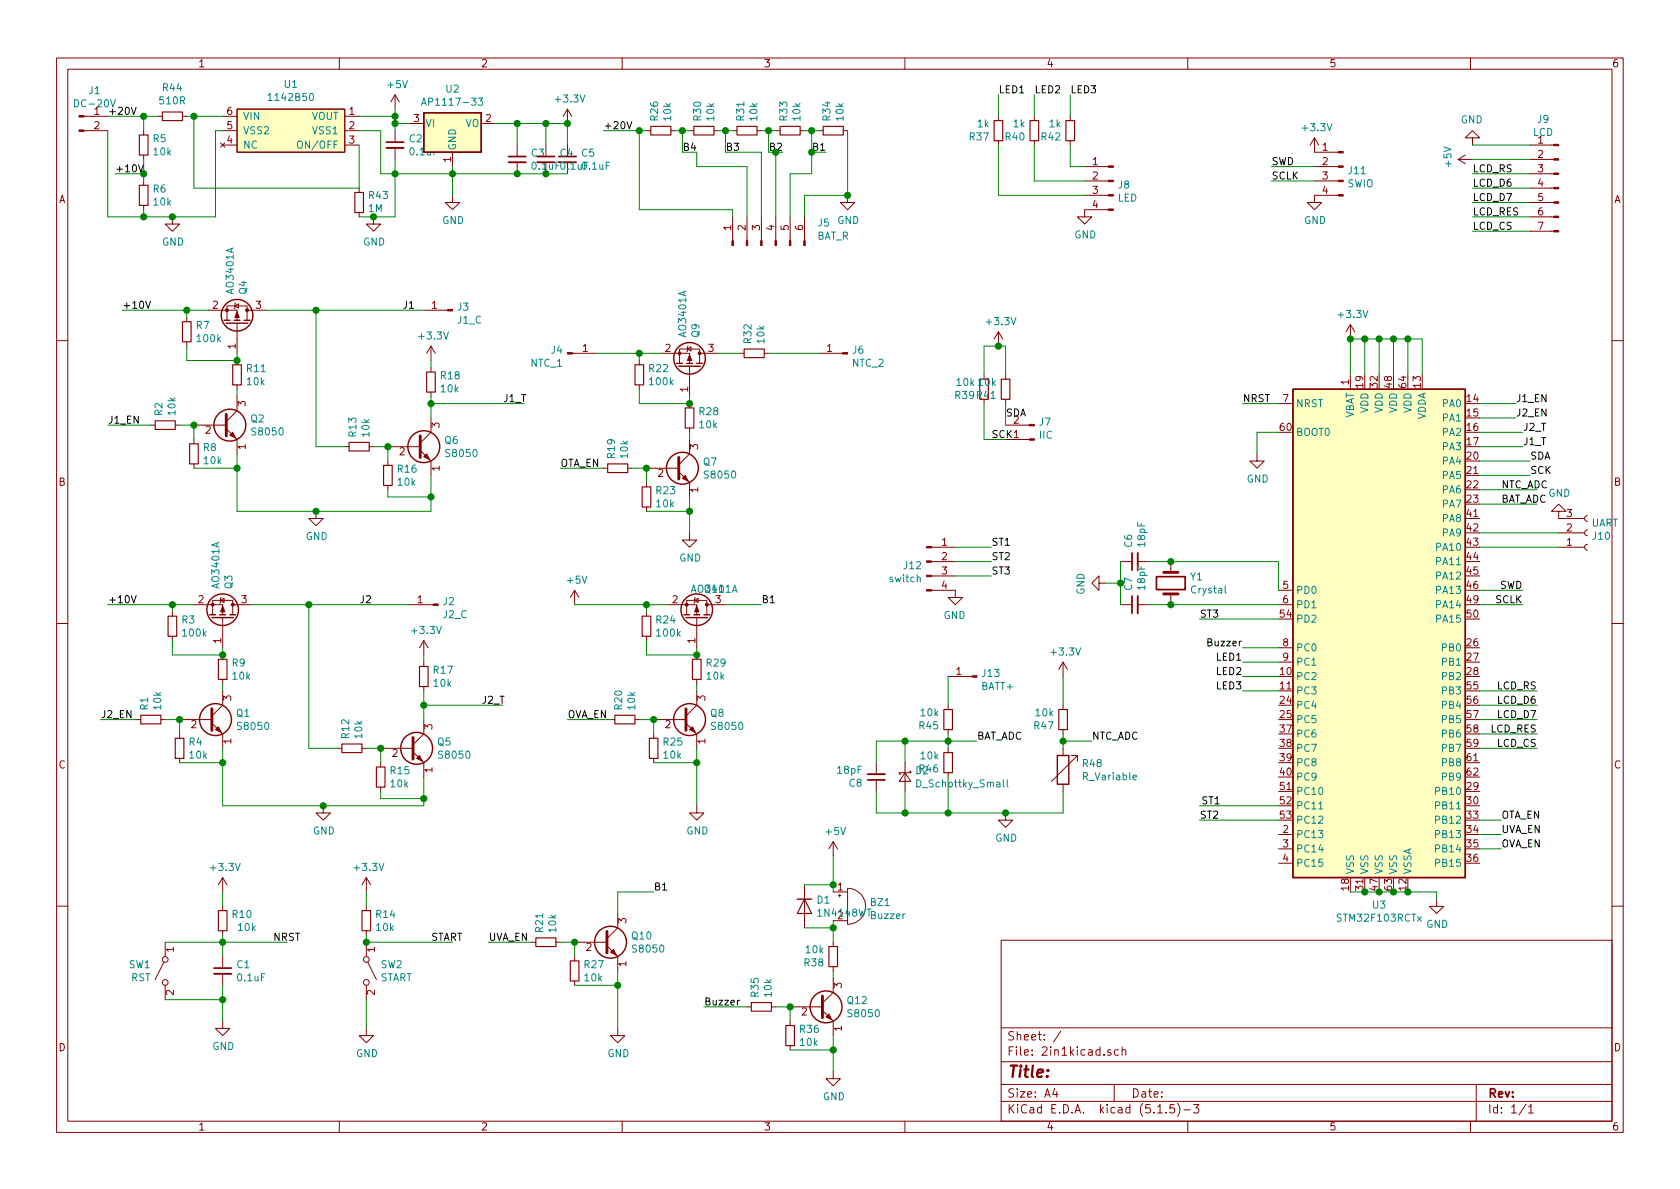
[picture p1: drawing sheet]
<svg xmlns="http://www.w3.org/2000/svg" width="297mm" height="210mm" viewBox="0 0 297 210" stroke-linecap="round" stroke-linejoin="round" font-family="sans-serif">
<g fill="none" stroke="#840000" stroke-width=".18">
<path d="M10 10.3h277v189.9h-277zM12 12.2h273v186.1h-273zM41.9 19.3h19.1v7.6h-19.1zM60 10.3v1.9M69.8 16.8l-.7 1.2M69.8 16.8v2.5M69.8 16.8l.8 1.2M100.3 19.3l-.7 1.3M100.3 19.3v2.5M100.3 19.3l.8 1.3M110 10.3v1.9M160 10.3v1.9"/>
<path d="M210 10.3v1.9M260 10.3v1.9M14.8 23.1h4.2M14.8 20.6h4.2M25.4 23.1v.8M25.4 27.4v.8M25.4 32v.8M25.4 36.3v.8M27.9 20.6h.8M30.5 38.3v1.3h1.2l-1.2 1.3-1.3-1.3h1.3M32.3 20.6h.7M39 25.3l.8 .7"/>
<path d="M39.4 23.1h2.5M39.4 20.6h2.5M39.4 25.6h2.5M39.8 25.3l-.8 .7M61 23.1h2.5M61 20.6h2.5M61 25.6h2.5M63.5 33.3v.7M63.5 37.6v.7M66 38.3v1.3h1.3l-1.3 1.3-1.2-1.3h1.2M69.8 23.1v2M69.8 26.2v2"/>
<path d="M72.4 21.8h2.5M80 34.5v1.3h1.3l-1.3 1.3-1.3-1.3h1.3M80 26.9v2.6M85.1 21.8h2.5M91.4 25.6v2.1M91.4 28.7v2M96.5 25.6v2.1M96.5 28.7v2M100.3 25.6v2.1M100.3 28.7v2M114.3 23.1h.8M118.6 23.1h.8"/>
<path d="M121.9 23.1h.8M126.2 23.1h.8M129.5 23.1h.8M129.5 38.3v4.3M132.1 38.3v4.3M133.9 23.1h.7M134.6 38.3v4.3M137.2 23.1h.7M137.2 38.3v4.3M139.7 38.3v4.3M141.5 23.1h.7M142.2 38.3v4.3"/>
<path d="M144.8 23.1h.7M149.1 23.1h.8M149.9 34.5v1.3h1.2l-1.2 1.3-1.3-1.3h1.3M176.5 20.6v.7M176.5 24.9v.7M182.9 20.6v.7M182.9 24.9v.7M189.2 20.6v.7M189.2 24.9v.7M191.8 34.5h4.2M191.8 32h4.2M191.8 29.5h4.2"/>
<path d="M196 37.1h-4.2v1.2h1.2l-1.2 1.3-1.3-1.3h1.3M232.4 32h4.2M232.4 29.5h4.2M232.4 24.4v2.5h4.2M232.4 24.4l-.8 1.2M232.4 24.4l.8 1.2M236.6 34.5h-4.2v1.3h1.3l-1.3 1.3-1.3-1.3h1.3M257.8 28.2h2.5M257.8 28.2l1.3 .8M259.1 27.4l-1.3 .8M260.3 24.4h1.3l-1.3-1.3-1.2 1.3h1.2v1.2M270.5 25.6h4.2"/>
<path d="M270.5 38.3h4.2M270.5 35.8h4.2M270.5 33.3h4.2M270.5 30.7h4.2M270.5 28.2h4.2M33 56.1v.8M36.8 54.9h5.1v1.7M40.1 56.6v-2.5h3.6v2.5M41.5 54.1l.7-.4v.8zM41.7 53.6l-.2 .1v.8l-.1 .1M41.9 57.1v5.4M43.7 54.9h3.3"/>
<path d="M74.9 54.9h4.2M176.5 58.7v2.5M176.5 58.7l-.7 1.2M176.5 58.7l.8 1.2M238.8 57.4l-.8 1.3M238.8 57.4v2.5M238.8 57.4l.7 1.3M270.5 40.9h4.2M10 60.2h2M26.7 75.2h.7M31 75.2h.7M33 60.4v.8"/>
<path d="M34.3 75.2h5.7M34.3 77.7v.8M40 75.8l1.9 1.9v2.6M41.9 63.7v.8M41.9 68.1v.7M41.9 70.1v2.5l-1.9 1.9M61 79h.7M65.3 79h.7M68.6 79h5.7M74.3 79.6l1.9 1.9v2.6M76.2 73.9v2.5l-1.9 2M76.2 61.2v2.5"/>
<path d="M76.2 65v.8M76.2 69.3v.8M76.2 61.2l-.8 1.3M76.2 61.2l.8 1.3M101.2 62.5h4.2M113 63.7v.8M113 68.1v.7M116.8 62.5h5.1v1.8M120.1 64.3v-2.6h3.6v2.6M121.5 61.7l.7-.4v.8zM121.7 61.2l-.2 .1v.8l-.1 .1M121.9 77.7v2.6l-1.9 1.9"/>
<path d="M121.9 64.8v5.3M121.9 71.4v.7M121.9 75.7v.7M123.7 62.5h3.3M130.8 62.5h.8M135.1 62.5h.8M144.8 62.5h4.2M174 66.3v.8M174 70.6v.8M177.8 75.2h4.2M177.8 66.3v.8M177.8 70.6v.8"/>
<path d="M177.8 77.7h4.2M226.1 71.4h2.5M238.8 66.3v2.5M285 60.2h2M34.3 82v.8M55.9 90.4v1.3h1.2l-1.2 1.3-1.3-1.3h1.3M68.6 81.5v.8M68.6 85.8v.8M106.7 82.8h.7M111 82.8h.8M114.3 85.3v.8M114.3 89.7v.7"/>
<path d="M114.3 82.8h5.7M120 83.4l1.9 1.9v2.6M121.9 94.2v1.3h1.3l-1.3 1.3-1.3-1.3h1.3M164.7 99.3h4.2M164.7 96.8h4.2M198.1 99.3h2.1M201.2 99.3h2M207 99.3v1.9M222.2 80.3v1.2h1.3l-1.3 1.3-1.2-1.3h1.2M275.6 90.4h-1.3l1.3-1.3 1.3 1.3h-1.3v1.3h4.6M275.6 96.8h4.6M275.6 94.2h4.6"/>
<path d="M280.7 91.2l-.3 .1-.2 .3 .1 .4 .4 .2M280.7 93.7l-.3 .1-.2 .4 .1 .3 .4 .2M280.7 96.3l-.3 .1-.2 .3 .1 .4 .4 .2M10 110.3h2M30.5 108.2v.8M30.5 112.5v.8M34.3 106.9h5.1v1.8M37.6 108.7v-2.5h3.5v2.5M39 106.2l.6-.4v.7zM39.1 105.7l-.1 .1v.7l-.1 .2M39.4 109.2v5.3M39.4 115.8v.8"/>
<path d="M41.1 106.9h3.3M72.4 106.9h4.2M74.9 113.3v2.5M74.9 117.1v.8M74.9 113.3l-.7 1.2M74.9 113.3l.8 1.2M101.6 104.4l-.8 1.3M101.6 104.4v2.5M101.6 104.4l.8 1.3M114.3 108.2v.8M114.3 112.5v.8M118.1 106.9h5.1v1.8"/>
<path d="M121.4 108.7v-2.5h3.6v2.5M122.8 106.2l.6-.4v.7zM122.9 105.7l-.1 .1v.7l-.1 .2M123.2 109.2v5.3M123.2 115.8v.8M125 106.9h3.3M164.7 104.4h4.2v1.3h-1.3l1.3 1.2 1.3-1.2h-1.3M164.7 101.8h4.2M167.6 119.6h4.3M188 117.1v2.5M188 117.1l-.8 1.3M188 117.1l.7 1.3"/>
<path d="M194.3 103.1v-1.3l-1.3 1.3 1.3 1.3v-1.3h1.3M198.1 106.9h2.1M201.2 106.9h2M207 105v1.9M226.1 106.9h2.5M226.1 104.4h2.5M226.1 114.5h2.5M226.1 117.1h2.5M285 110.3h2M24.1 127.2h.8M28.4 127.2h.8M31.7 127.2h5.8"/>
<path d="M31.7 129.8v.8M31.7 134.1v.8M37.5 127.9l1.9 1.9v2.5M39.4 122.2v2.5l-1.9 1.9M39.4 120.1v.8M59.7 132.3h.8M64 132.3h.8M67.3 132.3h5.7M67.3 134.9v.7M67.3 139.2v.7M73 133l1.9 1.9v2.5M74.9 121.4v.8"/>
<path d="M74.9 127.2v2.6l-1.9 1.9M107.9 127.2h.8M112.3 127.2h.7M115.6 129.8v.8M115.6 134.1v.8M115.6 127.2h5.7M121.3 127.9l1.9 1.9v2.5M123.2 122.2v2.5l-1.9 1.9M123.2 120.1v.8M154.9 134.9v2M154.9 137.9v2M160 136.6l1 1.6h-2z"/>
<path d="M160 134.9v5M160.8 136.4h.2v.2h-2v.3h.3M167.6 124.7v.8M167.6 129v.8M167.6 132.3v.8M167.6 136.6v.8M188 124.7v.8M188 129v.8M188 132.3v1.3M188 138.7v1.2M190.5 134.6v-1h-1h1l-4.6 4.6M39.4 155.2v2.5"/>
<path d="M39.4 155.2l-.8 1.3M39.4 155.2l.7 1.3M57.1 142.5v1.3h1.3l-1.3 1.2-1.2-1.2h1.2M64.8 155.2v2.5M64.8 155.2l-.8 1.3M64.8 155.2l.7 1.3M123.2 142.5v1.3h1.3l-1.3 1.2-1.3-1.2h1.3M142.2 156.5v7.6M147.3 148.8l-.7 1.3M147.3 148.8v2.6M147.3 148.8l.8 1.3M147.3 157.7h2.6"/>
<path d="M148.2 158.4h.5M148.5 158.1v.5M149.9 157.1a3.2 3.2 0 0 1 3.1 3.2 3.2 3.2 0 0 1-3.1 3.1zM177.8 143.8v1.2h1.3l-1.3 1.3-1.3-1.3h1.3M226.1 147.6h2.5M226.1 150.1h2.5M226.1 152.6h2.5M254 159v1.3h1.3l-1.3 1.2-1.3-1.2h1.3M10 160.2h2M29 170.2l-1.6 3M29.2 166.6v2.6M29.2 174.2v2.6"/>
<path d="M39.4 160.3v.7M39.4 164.6v.7M39.4 169.2v2M39.4 172.2v2M64.8 160.3v.7M64.8 164.6v.7M64.8 166.6v2.6M64.8 174.2v2.6M65 170.2l1.5 3M94 166.6h.7M98.3 166.6h.8M101.6 169.2v.7"/>
<path d="M101.6 173.5v.7M101.6 166.6h5.7M107.3 167.3l1.9 1.9v2.5M109.2 161.5v2.6l-1.9 1.9M132.1 178h.7M136.4 178h.8M139.7 178h5.7M145.4 178.7l1.9 1.9v2.5M147.3 166.6v.8M147.3 170.9v.8M147.3 173v2.5l-1.9 1.9M177 166.3h108v32h-108z"/>
<path d="M285 160.2h2M39.4 180.6v1.3h1.2l-1.2 1.2-1.3-1.2h1.3M60 198.3v1.9M64.8 181.9v1.2h1.2l-1.2 1.3-1.3-1.3h1.3M109.2 181.9v1.2h1.3l-1.3 1.3-1.3-1.3h1.3M110 198.3v1.9M139.7 180.6v.8M139.7 184.9v.8M147.3 189.5v1.2h1.3l-1.3 1.3-1.3-1.3h1.3M160 198.3v1.9M177 194.8h108M177 191.8h108"/>
<path d="M177 187.8h108M177 181.8h108M186.5 192.5l-.4 1h1M186.8 193v1M187.6 182.3l-1.3 2M196.4 185.7a.37 .37 0 0 0-.6 .1l.1 .2 .5 .2 .1 .1-.2 .3-.5-.1M197 191.8v3M197.8 185.7l-.5-.1-.2 .3 .1 .6h.6M198.4 185.7h.1a.37 .37 0 0 1 .6 .1v.8M198.4 185.1v1.5M204.7 196.8h.8M206.2 196.7v.1"/>
<path d="M207.6 195.3h-.7l-.1 .7 .2-.1 .5 .1 .2 .2-.1 .5-.2 .1-.6-.1M208.2 195.1a1.71 1.71 0 0 1 0 2.3M209.3 196.3h1.2M210 198.3v1.9M211 195.3h1l-.5 .6 .4 .1v.7l-.2 .1-.7-.1M260 198.3v1.9M261 191.8v6.5M269.8 195.2l-1.2 2M270.3 195.8l.4-.5v1.5M270.3 196.8h.8"/>
<circle cx="29.2" cy="169.7" r=".51"/>
<circle cx="29.2" cy="173.7" r=".51"/>
<circle cx="64.8" cy="173.7" r=".51"/>
<circle cx="64.8" cy="169.7" r=".51"/>
</g>
<g fill="none" stroke="#840000" stroke-width=".2">
<path d="M28.7 19.8h3.6v1.5h-3.6zM24.6 32.8h1.6v3.5h-1.6zM24.6 23.9h1.6v3.5h-1.6zM62.7 34h1.6v3.6h-1.6zM115.1 22.3h3.5v1.6h-3.5zM122.7 22.3h3.5v1.6h-3.5zM130.3 22.3h3.6v1.6h-3.6zM137.9 22.3h3.6v1.6h-3.6zM145.5 22.3h3.6v1.6h-3.6zM175.8 21.3h1.5v3.6h-1.5zM182.1 21.3h1.5v3.6h-1.5zM188.5 21.3h1.5v3.6h-1.5z"/>
<path d="M32.3 56.9h1.5v3.5h-1.5zM27.4 74.4h3.6v1.5h-3.6zM33.5 78.5h1.6v3.5h-1.6zM41.1 64.5h1.6v3.6h-1.6zM61.7 78.2h3.6v1.6h-3.6zM75.4 65.8h1.6v3.5h-1.6zM112.3 64.5h1.5v3.6h-1.5zM121.2 72.1h1.5v3.6h-1.5zM131.6 61.7h3.5v1.5h-3.5zM173.2 67.1h1.6v3.5h-1.6zM177 67.1h1.6v3.5h-1.6zM67.8 82.3h1.5v3.5h-1.5z"/>
<path d="M107.4 82h3.6v1.6h-3.6zM113.5 86.1h1.6v3.6h-1.6zM29.7 109h1.5v3.5h-1.5zM38.6 116.6h1.5v3.5h-1.5zM74.2 117.9h1.5v3.5h-1.5zM113.5 109h1.6v3.5h-1.6zM122.4 116.6h1.6v3.5h-1.6zM24.9 126.5h3.5v1.5h-3.5zM31 130.6h1.5v3.5h-1.5zM60.5 131.6h3.5v1.5h-3.5zM66.5 135.6h1.6v3.6h-1.6zM108.7 126.5h3.6v1.5h-3.6z"/>
<path d="M114.8 130.6h1.5v3.5h-1.5zM166.9 125.5h1.5v3.5h-1.5zM166.9 133.1h1.5v3.5h-1.5zM187.2 125.5h1.5v3.5h-1.5zM142.2 159l1.3 2.5h-2.5zM38.6 161h1.5v3.6h-1.5zM64 161h1.5v3.6h-1.5zM94.7 165.9h3.6v1.5h-3.6zM100.8 169.9h1.6v3.6h-1.6zM132.8 177.3h3.6v1.5h-3.6zM146.6 167.4h1.5v3.5h-1.5zM138.9 181.4h1.6v3.5h-1.6z"/>
</g>
<g fill="none" stroke="#840000" stroke-width=".25">
<path d="M74.9 19.9h10.2v7h-10.2zM39.6 56.6h1M40 57.1h3.8M41.4 56.6h1M43.2 56.6h1M119.6 64.3h1M120 64.8h3.8M121.4 64.3h1M123.2 64.3h1M228.6 68.8h30.5v86.4h-30.5zM37.1 108.7h1M37.5 109.2h3.8"/>
<path d="M38.9 108.7h1M40.6 108.7h1.1M120.9 108.7h1M121.3 109.2h3.8M122.7 108.7h1M124.5 108.7h1M186.9 133.6h2.1v5.1h-2.1zM141 159h2.5"/>
<circle cx="41.9" cy="55.7" r="2.79"/>
<circle cx="40.6" cy="75.2" r="2.82"/>
<circle cx="74.9" cy="79" r="2.82"/>
<circle cx="121.9" cy="63.4" r="2.79"/>
<circle cx="120.6" cy="82.8" r="2.82"/>
<circle cx="39.4" cy="107.8" r="2.79"/>
<circle cx="123.2" cy="107.8" r="2.79"/>
<circle cx="38.1" cy="127.2" r="2.82"/>
<circle cx="73.7" cy="132.3" r="2.82"/>
<circle cx="121.9" cy="127.2" r="2.82"/>
<circle cx="107.9" cy="166.6" r="2.82"/>
<circle cx="146" cy="178" r="2.82"/>
</g>
<path d="M40 73.3v3.8M74.3 77.1v3.8M120 80.9v3.8M205.7 101.2h2.6M205.7 105h2.6M37.5 125.3v3.9M73 130.4v3.8M121.3 125.3v3.9M107.3 164.7v3.8M145.4 176.1v3.9" fill="none" stroke="#840000" stroke-width=".51"/>
<g fill="#840000" stroke="#840000" stroke-width=".18">
<path d="M74.2 133.6l.5 1-1-.5z"/>
<path d="M38.1 129l.5-.5 .5 1z"/>
<path d="M39.4 107.2l.4 1h-.8z"/>
<path d="M41.9 55.1l.4 1h-.8z"/>
<path d="M75.4 80.3l.5 1-1-.5z"/>
<path d="M120.6 84.6l.6-.5 .5 1z"/>
<path d="M121.9 62.7l.4 1h-.8z"/>
<path d="M121.9 129l.5-.5 .5 1z"/>
<path d="M123.2 107.2l.4 1h-.8z"/>
<path d="M107.9 168.4l.6-.5 .5 1z"/>
<path d="M146 179.8l.6-.5 .5 1z"/>
<path d="M163.8 104.3h.9v.2h-.9z"/>
<path d="M163.8 101.7h.9v.3h-.9z"/>
<path d="M163.8 99.2h.9v.2h-.9z"/>
<path d="M163.8 96.6h.9v.3h-.9z"/>
<path d="M40.6 77l.5-.6 .6 1.1z"/>
<path d="M171.9 119.5h.8v.3h-.8z"/>
<path d="M142.1 42.6h.3v.8h-.3z"/>
<path d="M139.6 42.6h.2v.8h-.2z"/>
<path d="M137 42.6h.3v.8h-.3z"/>
<path d="M134.5 42.6h.2v.8h-.2z"/>
<path d="M132 42.6h.2v.8h-.2z"/>
<path d="M129.4 42.6h.3v.8h-.3z"/>
<path d="M182 75.1h.9v.2h-.9z"/>
<path d="M182 77.6h.9v.2h-.9z"/>
<path d="M196 37h.8v.2h-.8z"/>
<path d="M196 34.4h.8v.3h-.8z"/>
<path d="M196 31.9h.8v.2h-.8z"/>
<path d="M196 29.3h.8v.3h-.8z"/>
<path d="M79.1 54.7h.9v.3h-.9z"/>
<path d="M149 62.4h.9v.2h-.9z"/>
<path d="M100.3 62.4h.9v.2h-.9z"/>
<path d="M76.6 106.8h.9v.3h-.9z"/>
<path d="M14 23h.8v.2h-.8z"/>
<path d="M14 20.4h.8v.3h-.8z"/>
<path d="M236.6 34.4h.9v.3h-.9z"/>
<path d="M236.6 31.9h.9v.2h-.9z"/>
<path d="M236.6 29.3h.9v.3h-.9z"/>
<path d="M236.6 26.8h.9v.2h-.9z"/>
<path d="M274.7 40.8h.9v.2h-.9z"/>
<path d="M274.7 38.2h.9v.3h-.9z"/>
<path d="M274.7 35.7h.9v.2h-.9z"/>
<path d="M274.7 33.1h.9v.3h-.9z"/>
<path d="M274.7 30.6h.9v.3h-.9z"/>
<path d="M274.7 28.1h.9v.2h-.9z"/>
<path d="M274.7 25.5h.9v.3h-.9z"/>
<circle cx="37.6" cy="106.9" r=".25"/>
<circle cx="41.1" cy="106.9" r=".25"/>
<circle cx="40.1" cy="54.9" r=".25"/>
<circle cx="43.7" cy="54.9" r=".25"/>
<circle cx="120.1" cy="62.5" r=".25"/>
<circle cx="123.7" cy="62.5" r=".25"/>
<circle cx="121.4" cy="106.9" r=".25"/>
<circle cx="125" cy="106.9" r=".25"/>
</g>
<path d="M47.4 16.9l.4-.4v1.3M47.4 17.8h.7M74.5 18.6l.5-1.3 .4 1.3M74.7 18.3h.6M84.6 17.3h.7l-.4 .5 .4 .2v.5l-.2 .1-.5-.1M52.7 25.1a.45 .45 0 0 1 .7 0 .88 .88 0 0 1-.3 1.1h-.3a1.07 1.07 0 0 1-.1-1.1zM216.6 103.6v1.1l.2 .2M165.7 135.2l-.4 .2-.2 .4v.6l.2 .1h.4l.1-.2-.1-.5-.4-.1-.2 .3M177.4 137.9v1.1l.2 .2M178.1 137.9v1.1l.2 .2M233.2 143h.7" fill="none" stroke="#008484" stroke-width=".18"/>
<path d="M68.3 26.2h3.1M89.9 28.7h3.1M95 28.7h3M98.8 28.7h3.1M201.2 97.8v3M201.2 105.4v3.1M153.4 136.9h3.1M37.8 172.2h3.1" fill="none" stroke="#840000" stroke-width=".33"/>
<path d="M68.3 25.1h3.1M89.9 27.7h3.1M95 27.7h3M98.8 27.7h3.1M200.2 97.8v3M200.2 105.4v3.1M204.5 102h5v2.3h-5zM153.4 137.9h3.1M37.8 171.2h3.1" fill="none" stroke="#840000" stroke-width=".3"/>
<g fill="#ffffc2" stroke="#ffffc2" stroke-width=".18">
<path d="M41.9 19.3h19.1v7.6h-19.1z"/>
<path d="M74.9 19.9h10.2v7h-10.2z"/>
<path d="M228.6 68.8h30.5v86.4h-30.5z"/>
</g>
<g fill="none" stroke="#008400" stroke-width=".18">
<path d="M69.8 19.3v3.8M176.5 16.8v3.8M182.9 16.8v3.8M189.2 16.8v3.8M19 23.1v15.2h19.1v-15.2h1.3M19 20.6h8.9M20.3 30.7h5.1M25.4 20.6v2.5M25.4 28.2v3.8M25.4 37.1v1.2M33 20.6h6.4M34.3 20.6v12.7h29.2v-7.7"/>
<path d="M63.5 23.1h3.8v7.6h33M63.5 20.6h6.3M69.8 21.8h2.6M69.8 28.2v10.1h-6.3M80 29.5v5M87.6 21.8h12.7v3.8M91.4 21.8v3.8M96.5 21.8v3.8M106.7 23.1h7.6M113 23.1v14h16.5v1.2M119.4 23.1h2.5M120.6 23.1v3.8"/>
<path d="M123.2 26.9v2.6h8.9v8.8M127 23.1h2.5M128.3 23.1v3.8h6.3v11.4M134.6 23.1h2.6M135.9 23.1v3.8M137.2 26.9v11.4M142.2 23.1h2.6M143.5 23.1v7.6h-3.8v7.6M143.5 26.9h2.5M149.9 23.1v11.4h-7.7v3.8M176.5 25.6v8.9h15.3M182.9 25.6v6.4h8.9"/>
<path d="M189.2 25.6v3.9h2.6M224.8 29.5h7.6M224.8 32h7.6M260.3 30.7h10.2M260.3 38.3h10.2M260.3 33.3h10.2M260.3 35.8h10.2M260.3 25.6h10.2M260.3 28.2h10.2M21.6 54.9h15.2M33 54.9v1.2M47 54.9h27.9"/>
<path d="M55.9 54.9v24.1h5.1M241.3 59.9v6.4M243.8 59.9v6.4M246.4 59.9v6.4M248.9 59.9v6.4M260.3 40.9h10.2M19 75.2h7.7M31.7 75.2h2.6v2.5M33 61.2v2.5h8.9v-1.2M41.9 68.8v1.3M66 79h2.6v2.5M76.2 71.4h16.5"/>
<path d="M76.2 63.7v1.3M76.2 70.1v3.8M105.4 62.5h11.4M113 62.5v1.2M113 68.8v2.6h8.9v-1.3M121.9 76.4v1.3M127 62.5h3.8M135.9 62.5h8.9M174 66.3v-5.1h3.8v5.1M174 71.4v6.3h3.8M177.8 71.4v3.8M219.7 71.4h6.4"/>
<path d="M226.1 76.4h-3.9v3.9M238.8 66.3v-6.4h12.7v6.4M261.6 79h7.6M261.6 76.4h7.6M261.6 71.4h6.4M261.6 73.9h6.4M34.3 82.8h7.6M41.9 80.3v10.1h34.3v-6.3M68.6 86.6v1.3h7.6M99.1 82.8h7.6M111.8 82.8h2.5v2.5M114.3 90.4h7.6"/>
<path d="M121.9 87.9v6.3M168.9 99.3h6.4M168.9 96.8h6.4M198.1 99.3v7.6M203.2 99.3h22.9v5.1M261.6 84.1h8.9M261.6 81.5h8.9M261.6 89.1h10.2M261.6 86.6h10.2M261.6 96.8h14M261.6 94.2h14M19 106.9h15.3"/>
<path d="M30.5 113.3v2.5h8.9v-1.3M30.5 106.9v1.3M44.4 106.9h28M54.6 106.9v25.4h5.1M74.9 115.8v1.3M101.6 106.9h16.5M114.3 113.3v2.5h8.9v-1.3M114.3 106.9v1.3M128.3 106.9h6.3M167.6 119.6v5.1M168.9 101.8h6.4M188 119.6v5.1"/>
<path d="M195.6 103.1h2.5M203.2 106.9h22.9M212.1 109.5h14M219.7 119.6h6.4M219.7 117.1h6.4M219.7 114.5h6.4M261.6 106.9h7.6M261.6 104.4h7.6M17.8 127.2h6.3M29.2 127.2h2.5v2.6M31.7 134.9h7.7M39.4 120.9v1.3"/>
<path d="M39.4 132.3v10.2h35.5v-5.1M64.8 132.3h2.5v2.6M67.3 139.9v1.3h7.6M74.9 124.7h14M74.9 122.2v5M100.3 127.2h7.6M113 127.2h2.6v2.6M115.6 134.9h7.6M123.2 120.9v1.3M123.2 132.3v10.2M154.9 139.9v3.9h33.1v-3.9M160 131.1v3.8"/>
<path d="M160 139.9v3.9M167.6 129.8v2.5M167.6 137.4v6.4M172.7 131.1h-17.8v3.8M188 131.1h5M188 129.8v2.5M219.7 122.2h6.4M261.6 122.2h10.2M261.6 127.2h10.2M261.6 124.7h10.2M261.6 129.8h10.2M261.6 132.3h10.2"/>
<path d="M39.4 157.7v2.6M64.8 157.7v2.6M115.6 157.7h-6.4v3.8M142.2 156.5h5.1M147.3 151.4v6.3M212.1 145h14M212.1 142.5h14M238.8 157.7h15.2v1.3M261.6 147.6h3.8M261.6 145h3.8M261.6 150.1h3.8M29.2 166.6h21.6"/>
<path d="M29.2 176.8h10.2M39.4 165.3v3.9M39.4 174.2v6.4M64.8 165.3v1.3h15.2M64.8 176.8v5.1M86.4 166.6h7.6M99.1 166.6h2.5v2.6M101.6 174.2h7.6M109.2 171.7v10.2M124.5 178h7.6M137.2 178h2.5v2.6M142.2 164.1h5.1"/>
<path d="M147.3 162.8v3.8M147.3 171.7v1.3M139.7 185.7h7.6M147.3 183.1v6.4"/>
</g>
<path d="M23.2 19l.4 1.2 .5-1.2M24.5 29.1l.4 1.3 .4-1.3M110.8 21.5l.5 1.3 .4-1.3M25.8 53.3l.4 1.2 .4-1.2M23.2 105.3l.4 1.3 .5-1.3M130.8 176.9l-.4 .2" fill="none" stroke="#000" stroke-width=".18"/>
<g fill="#008400" stroke="#008400" stroke-width=".25">
<circle cx="69.9" cy="21.8" r=".51"/>
<circle cx="188" cy="131.1" r=".51"/>
<circle cx="248.9" cy="59.9" r=".51"/>
<circle cx="96.5" cy="21.8" r=".51"/>
<circle cx="114.3" cy="106.9" r=".51"/>
<circle cx="100.3" cy="21.8" r=".51"/>
<circle cx="30.5" cy="106.9" r=".51"/>
<circle cx="123.2" cy="134.9" r=".51"/>
<circle cx="69.9" cy="30.7" r=".51"/>
<circle cx="143.5" cy="23.1" r=".51"/>
<circle cx="246.4" cy="59.9" r=".51"/>
<circle cx="64.8" cy="166.6" r=".51"/>
<circle cx="68.6" cy="79" r=".51"/>
<circle cx="167.6" cy="131.1" r=".51"/>
<circle cx="69.9" cy="20.6" r=".51"/>
<circle cx="160" cy="131.1" r=".51"/>
<circle cx="31.8" cy="127.2" r=".51"/>
<circle cx="120.7" cy="23.1" r=".51"/>
<circle cx="137.2" cy="26.9" r=".51"/>
<circle cx="160" cy="143.8" r=".51"/>
<circle cx="39.4" cy="134.9" r=".51"/>
<circle cx="167.6" cy="143.8" r=".51"/>
<circle cx="113" cy="23.1" r=".51"/>
<circle cx="33" cy="54.9" r=".51"/>
<circle cx="113" cy="62.5" r=".51"/>
<circle cx="39.4" cy="115.8" r=".51"/>
<circle cx="41.9" cy="63.7" r=".51"/>
<circle cx="143.5" cy="26.9" r=".51"/>
<circle cx="177.8" cy="143.8" r=".51"/>
<circle cx="149.9" cy="34.5" r=".51"/>
<circle cx="128.3" cy="23.1" r=".51"/>
<circle cx="91.4" cy="21.8" r=".51"/>
<circle cx="135.9" cy="23.1" r=".51"/>
<circle cx="74.9" cy="124.7" r=".51"/>
<circle cx="238.8" cy="59.9" r=".51"/>
<circle cx="139.7" cy="178" r=".51"/>
<circle cx="25.4" cy="20.6" r=".51"/>
<circle cx="25.4" cy="38.3" r=".51"/>
<circle cx="241.3" cy="157.7" r=".51"/>
<circle cx="76.2" cy="87.9" r=".51"/>
<circle cx="96.5" cy="30.7" r=".51"/>
<circle cx="67.3" cy="132.3" r=".51"/>
<circle cx="25.4" cy="30.7" r=".51"/>
<circle cx="109.2" cy="174.2" r=".51"/>
<circle cx="147.3" cy="185.7" r=".51"/>
<circle cx="54.6" cy="106.9" r=".51"/>
<circle cx="101.6" cy="166.6" r=".51"/>
<circle cx="121.9" cy="90.4" r=".51"/>
<circle cx="176.5" cy="61.2" r=".51"/>
<circle cx="243.8" cy="157.7" r=".51"/>
<circle cx="34.3" cy="20.6" r=".51"/>
<circle cx="246.4" cy="157.7" r=".51"/>
<circle cx="114.3" cy="82.8" r=".51"/>
<circle cx="121.9" cy="71.4" r=".51"/>
<circle cx="80" cy="30.7" r=".51"/>
<circle cx="147.3" cy="164.1" r=".51"/>
<circle cx="74.9" cy="141.2" r=".51"/>
<circle cx="55.9" cy="54.9" r=".51"/>
<circle cx="34.3" cy="75.2" r=".51"/>
<circle cx="115.6" cy="127.2" r=".51"/>
<circle cx="198.1" cy="103.1" r=".51"/>
<circle cx="66" cy="38.3" r=".51"/>
<circle cx="41.9" cy="82.8" r=".51"/>
<circle cx="57.2" cy="142.5" r=".51"/>
<circle cx="30.5" cy="38.3" r=".51"/>
<circle cx="243.8" cy="59.9" r=".51"/>
<circle cx="39.4" cy="166.6" r=".51"/>
<circle cx="76.2" cy="71.4" r=".51"/>
<circle cx="123.2" cy="115.8" r=".51"/>
<circle cx="147.3" cy="156.5" r=".51"/>
<circle cx="207" cy="106.9" r=".51"/>
<circle cx="248.9" cy="157.7" r=".51"/>
<circle cx="207" cy="99.3" r=".51"/>
<circle cx="55.9" cy="90.4" r=".51"/>
<circle cx="39.4" cy="176.8" r=".51"/>
<circle cx="241.3" cy="59.9" r=".51"/>
<circle cx="91.4" cy="30.7" r=".51"/>
</g>
<text font-size="2.8" fill="#840000" x="178" y="190.5">Title:</text>
<g font-size="2.1" fill="#840000">
<text x="178" y="184">Sheet: /</text>
<text x="178" y="186.7">File: 2in1kicad.sch</text>
<text x="178" y="196.9">KiCad E.D.A. kicad (5.1.5)-3</text>
<text x="178" y="194.1">Size: A4</text>
<text x="200" y="194.1">Date:</text>
<text x="263" y="194.1">Rev:</text>
<text x="263" y="196.9">Id: 1/1</text>
</g>
<g font-size="1.8" fill="#840000">
<text x="35" y="11.9">1</text>
<text x="85" y="11.9">2</text>
<text x="135" y="11.9">3</text>
<text x="185" y="11.9">4</text>
<text x="235" y="11.9">5</text>
<text x="285" y="11.9">6</text>
<text x="16.7" y="20.3">1</text>
<text x="16.7" y="22.9">2</text>
<text x="40.2" y="22.9">5</text>
<text x="40.2" y="20.3">6</text>
<text x="61.7" y="20.3">1</text>
<text x="61.7" y="22.9">2</text>
<text x="73.2" y="21.6">3</text>
<text x="85.9" y="21.6">2</text>
<text x="40.2" y="25.4">4</text>
<text x="61.7" y="25.4">3</text>
<text x="79.8" y="28.7" transform="rotate(-90 79.8 28.7)">1</text>
<text x="193.2" y="29.2">1</text>
<text x="233.8" y="26.7">1</text>
<text x="233.8" y="29.2">2</text>
<text x="271.9" y="25.4">1</text>
<text x="271.9" y="27.9">2</text>
<text x="10.4" y="35.9">A</text>
<text x="193.2" y="31.7">2</text>
<text x="193.2" y="34.3">3</text>
<text x="233.8" y="31.7">3</text>
<text x="233.8" y="34.3">4</text>
<text x="271.9" y="30.5">3</text>
<text x="271.9" y="33">4</text>
<text x="271.9" y="35.6">5</text>
<text x="285.4" y="35.9">A</text>
<text x="129.3" y="40.7" transform="rotate(-90 129.3 40.7)">1</text>
<text x="131.8" y="40.7" transform="rotate(-90 131.8 40.7)">2</text>
<text x="134.4" y="40.7" transform="rotate(-90 134.4 40.7)">3</text>
<text x="136.9" y="40.7" transform="rotate(-90 136.9 40.7)">4</text>
<text x="139.4" y="40.7" transform="rotate(-90 139.4 40.7)">5</text>
<text x="142" y="40.7" transform="rotate(-90 142 40.7)">6</text>
<text x="193.2" y="36.8">4</text>
<text x="271.9" y="38.1">6</text>
<text x="271.9" y="40.6">7</text>
<text x="37.6" y="54.6">2</text>
<text x="45.2" y="54.6">3</text>
<text x="76.4" y="54.6">1</text>
<text x="41.7" y="61.7" transform="rotate(-90 41.7 61.7)">1</text>
<text x="103" y="62.2">1</text>
<text x="117.6" y="62.2">2</text>
<text x="125.2" y="62.2">3</text>
<text x="146.2" y="62.2">1</text>
<text x="43.4" y="71.9" transform="rotate(-90 43.4 71.9)">3</text>
<text x="121.7" y="69.3" transform="rotate(-90 121.7 69.3)">1</text>
<text x="226.8" y="71.1">7</text>
<text x="238.5" y="68" transform="rotate(-90 238.5 68)">1</text>
<text x="241" y="68.5" transform="rotate(-90 241 68.5)">19</text>
<text x="243.6" y="68.5" transform="rotate(-90 243.6 68.5)">32</text>
<text x="246.1" y="68.5" transform="rotate(-90 246.1 68.5)">48</text>
<text x="248.7" y="68.5" transform="rotate(-90 248.7 68.5)">64</text>
<text x="251.2" y="68.5" transform="rotate(-90 251.2 68.5)">13</text>
<text x="259.4" y="71.1">14</text>
<text x="36.3" y="76.7">2</text>
<text x="77.7" y="75.7" transform="rotate(-90 77.7 75.7)">3</text>
<text x="179.2" y="74.9">2</text>
<text x="226.4" y="76.2">60</text>
<text x="259.4" y="73.7">15</text>
<text x="259.4" y="76.2">16</text>
<text x="43.4" y="79.5" transform="rotate(-90 43.4 79.5)">1</text>
<text x="70.6" y="80.5">2</text>
<text x="77.7" y="83.3" transform="rotate(-90 77.7 83.3)">1</text>
<text x="123.4" y="79.5" transform="rotate(-90 123.4 79.5)">3</text>
<text x="259.4" y="78.7">17</text>
<text x="259.4" y="81.3">20</text>
<text x="259.4" y="83.8">21</text>
<text x="10.4" y="85.9">B</text>
<text x="116.4" y="84.3">2</text>
<text x="123.4" y="87.1" transform="rotate(-90 123.4 87.1)">1</text>
<text x="259.4" y="86.4">22</text>
<text x="259.4" y="88.9">23</text>
<text x="285.4" y="85.9">B</text>
<text x="259.4" y="91.4">41</text>
<text x="259.4" y="94">42</text>
<text x="277" y="94">2</text>
<text x="277" y="91.4">3</text>
<text x="166.5" y="96.5">1</text>
<text x="166.5" y="99.1">2</text>
<text x="166.5" y="101.6">3</text>
<text x="259.4" y="96.5">43</text>
<text x="259.4" y="99.1">44</text>
<text x="259.4" y="101.6">45</text>
<text x="277" y="96.5">1</text>
<text x="35.1" y="106.7">2</text>
<text x="42.7" y="106.7">3</text>
<text x="73.8" y="106.7">1</text>
<text x="118.9" y="106.7">2</text>
<text x="126.5" y="106.7">3</text>
<text x="166.5" y="104.1">4</text>
<text x="226.8" y="104.1">5</text>
<text x="226.8" y="106.7">6</text>
<text x="259.4" y="104.1">46</text>
<text x="259.4" y="106.7">49</text>
<text x="39.1" y="113.8" transform="rotate(-90 39.1 113.8)">1</text>
<text x="122.9" y="113.8" transform="rotate(-90 122.9 113.8)">1</text>
<text x="226.4" y="109.2">54</text>
<text x="259.4" y="109.2">50</text>
<text x="169.1" y="119.4">1</text>
<text x="226.4" y="119.4">10</text>
<text x="226.8" y="114.3">8</text>
<text x="226.8" y="116.8">9</text>
<text x="259.4" y="114.3">26</text>
<text x="259.4" y="116.8">27</text>
<text x="259.4" y="119.4">28</text>
<text x="40.9" y="123.9" transform="rotate(-90 40.9 123.9)">3</text>
<text x="124.7" y="123.9" transform="rotate(-90 124.7 123.9)">3</text>
<text x="226.4" y="121.9">11</text>
<text x="226.4" y="124.5">24</text>
<text x="259.4" y="121.9">55</text>
<text x="259.4" y="124.5">56</text>
<text x="33.8" y="128.8">2</text>
<text x="40.9" y="131.5" transform="rotate(-90 40.9 131.5)">1</text>
<text x="76.5" y="129" transform="rotate(-90 76.5 129)">3</text>
<text x="117.6" y="128.8">2</text>
<text x="124.7" y="131.5" transform="rotate(-90 124.7 131.5)">1</text>
<text x="226.4" y="127">25</text>
<text x="226.4" y="129.5">37</text>
<text x="259.4" y="127">57</text>
<text x="259.4" y="129.5">58</text>
<text x="10.4" y="135.9">C</text>
<text x="69.4" y="133.9">2</text>
<text x="76.5" y="136.6" transform="rotate(-90 76.5 136.6)">1</text>
<text x="226.4" y="132.1">38</text>
<text x="226.4" y="134.6">39</text>
<text x="226.4" y="137.2">40</text>
<text x="259.4" y="132.1">59</text>
<text x="259.4" y="134.6">61</text>
<text x="259.4" y="137.2">62</text>
<text x="285.4" y="135.9">C</text>
<text x="226.4" y="139.7">51</text>
<text x="226.4" y="142.2">52</text>
<text x="259.4" y="139.7">29</text>
<text x="259.4" y="142.2">30</text>
<text x="226.4" y="144.8">53</text>
<text x="226.8" y="147.3">2</text>
<text x="226.8" y="149.9">3</text>
<text x="259.4" y="144.8">33</text>
<text x="259.4" y="147.3">34</text>
<text x="259.4" y="149.9">35</text>
<text x="226.8" y="152.4">4</text>
<text x="259.4" y="152.4">36</text>
<text x="148.1" y="157.5">1</text>
<text x="238.5" y="157.4" transform="rotate(-90 238.5 157.4)">18</text>
<text x="241" y="157.4" transform="rotate(-90 241 157.4)">31</text>
<text x="243.6" y="157.4" transform="rotate(-90 243.6 157.4)">47</text>
<text x="246.1" y="157.4" transform="rotate(-90 246.1 157.4)">63</text>
<text x="248.7" y="157.4" transform="rotate(-90 248.7 157.4)">12</text>
<text x="110.7" y="163.3" transform="rotate(-90 110.7 163.3)">3</text>
<text x="30.7" y="168.4" transform="rotate(-90 30.7 168.4)">1</text>
<text x="66.3" y="168.4" transform="rotate(-90 66.3 168.4)">1</text>
<text x="103.7" y="168.1">2</text>
<text x="110.7" y="170.9" transform="rotate(-90 110.7 170.9)">1</text>
<text x="30.7" y="176" transform="rotate(-90 30.7 176)">2</text>
<text x="66.3" y="176" transform="rotate(-90 66.3 176)">2</text>
<text x="141.8" y="179.6">2</text>
<text x="148.8" y="174.7" transform="rotate(-90 148.8 174.7)">3</text>
<text x="10.4" y="185.9">D</text>
<text x="148.8" y="182.3" transform="rotate(-90 148.8 182.3)">1</text>
<text x="285.4" y="185.9">D</text>
<text x="35" y="199.9">1</text>
<text x="85" y="199.9">2</text>
<text x="135" y="199.9">3</text>
<text x="185" y="199.9">4</text>
<text x="235" y="199.9">5</text>
<text x="285" y="199.9">6</text>
</g>
<g font-size="1.8" fill="#008484">
<text x="15.7" y="16.7">J1</text>
<text x="28.8" y="16.1">R44</text>
<text x="47.9" y="17.9">1142B50</text>
<text x="50.3" y="15.5">U1</text>
<text x="68.6" y="15.6">+5V</text>
<text x="78.9" y="16.4">U2</text>
<text x="13.6" y="19">DC-20V</text>
<text x="28.3" y="18.5">510R</text>
<text x="42.9" y="23.7">VSS2</text>
<text x="42.9" y="21.2">VIN</text>
<text x="55" y="21.2">VOUT</text>
<text x="55.4" y="23.7">VSS1</text>
<text x="75.2" y="22.5">VI</text>
<text x="75.5" y="18.7">AP1117-33</text>
<text x="82.3" y="22.5">VO</text>
<text x="98.4" y="18.1">+3.3V</text>
<text x="116.4" y="21.3" transform="rotate(-90 116.4 21.3)">R26</text>
<text x="118.7" y="21.3" transform="rotate(-90 118.7 21.3)">10k</text>
<text x="124" y="21.3" transform="rotate(-90 124 21.3)">R30</text>
<text x="126.3" y="21.3" transform="rotate(-90 126.3 21.3)">10k</text>
<text x="131.6" y="21.3" transform="rotate(-90 131.6 21.3)">R31</text>
<text x="133.9" y="21.3" transform="rotate(-90 133.9 21.3)">10k</text>
<text x="139.2" y="21.3" transform="rotate(-90 139.2 21.3)">R33</text>
<text x="141.5" y="21.3" transform="rotate(-90 141.5 21.3)">10k</text>
<text x="146.8" y="21.3" transform="rotate(-90 146.8 21.3)">R34</text>
<text x="149.1" y="21.3" transform="rotate(-90 149.1 21.3)">10k</text>
<text x="172.9" y="22.5">1k</text>
<text x="179.2" y="22.5">1k</text>
<text x="185.6" y="22.5">1k</text>
<text x="230.5" y="23.2">+3.3V</text>
<text x="258.3" y="21.8">GND</text>
<text x="271.9" y="21.7">J9</text>
<text x="27.1" y="25.2">R5</text>
<text x="27.2" y="27.5">10k</text>
<text x="42.9" y="26.3">NC</text>
<text x="53.3" y="26.3">ON/OFF</text>
<text x="72.4" y="25.2">C2</text>
<text x="72.6" y="27.5">0.1uF</text>
<text x="80.6" y="26.7" transform="rotate(-90 80.6 26.7)">GND</text>
<text x="94" y="27.7">C3</text>
<text x="99.1" y="27.7">C4</text>
<text x="102.9" y="27.7">C5</text>
<text x="171.5" y="24.8">R37</text>
<text x="177.8" y="24.8">R40</text>
<text x="184.2" y="24.8">R42</text>
<text x="256.6" y="29.4" transform="rotate(-90 256.6 29.4)">+5V</text>
<text x="271" y="24">LCD</text>
<text x="27.1" y="34.1">R6</text>
<text x="65.3" y="35.2">R43</text>
<text x="94.2" y="30">0.1uF 0.1uF0.1uF</text>
<text x="197.6" y="35.7">LED</text>
<text x="197.8" y="33.3">J8</text>
<text x="238.2" y="33.1">SWIO</text>
<text x="238.5" y="30.8">J11</text>
<text x="27.2" y="36.4">10k</text>
<text x="65.2" y="37.5">1M</text>
<text x="78.2" y="39.6">GND</text>
<text x="144.7" y="40.1">J5</text>
<text x="148" y="39.6">GND</text>
<text x="230.6" y="39.6">GND</text>
<text x="28.7" y="43.4">GND</text>
<text x="64.2" y="43.4">GND</text>
<text x="144.4" y="42.4">BAT_R</text>
<text x="189.9" y="42.2">GND</text>
<text x="41.3" y="51.9" transform="rotate(-90 41.3 51.9)">AO3401A</text>
<text x="43.6" y="52" transform="rotate(-90 43.6 52)">Q4</text>
<text x="34.7" y="58.2">R7</text>
<text x="80.9" y="57.2">J1_C</text>
<text x="80.9" y="54.9">J3</text>
<text x="121.3" y="59.5" transform="rotate(-90 121.3 59.5)">AO3401A</text>
<text x="123.6" y="59.6" transform="rotate(-90 123.6 59.6)">Q9</text>
<text x="174.6" y="57.5">+3.3V</text>
<text x="236.8" y="56.2">+3.3V</text>
<text x="35" y="60.5">100k</text>
<text x="43.7" y="65.8">R11</text>
<text x="74.2" y="60">+3.3V</text>
<text x="93.9" y="64.9">NTC_1</text>
<text x="97.5" y="62.6">J4</text>
<text x="114.8" y="65.8">R22</text>
<text x="132.9" y="60.7" transform="rotate(-90 132.9 60.7)">R32</text>
<text x="135.2" y="60.6" transform="rotate(-90 135.2 60.6)">10k</text>
<text x="150.7" y="64.9">NTC_2</text>
<text x="150.8" y="62.6">J6</text>
<text x="43.7" y="68.1">10k</text>
<text x="78" y="67.1">R18</text>
<text x="78" y="69.4">10k</text>
<text x="115" y="68.1">100k</text>
<text x="168.9" y="70.6">R39 R41</text>
<text x="169.2" y="68.2">10k 10k</text>
<text x="28.7" y="73.5" transform="rotate(-90 28.7 73.5)">R2</text>
<text x="31" y="73.3" transform="rotate(-90 31 73.3)">10k</text>
<text x="44.4" y="74.7">Q2</text>
<text x="44.8" y="77">S8050</text>
<text x="63" y="77.2" transform="rotate(-90 63 77.2)">R13</text>
<text x="65.3" y="77.2" transform="rotate(-90 65.3 77.2)">10k</text>
<text x="123.7" y="73.4">R28</text>
<text x="123.7" y="75.7">10k</text>
<text x="183.8" y="75.3">J7</text>
<text x="183.8" y="77.6">IIC</text>
<text x="229.1" y="77.1">BOOT0</text>
<text x="229.1" y="72">NRST</text>
<text x="239.4" y="74.2" transform="rotate(-90 239.4 74.2)">VBAT</text>
<text x="241.9" y="73.1" transform="rotate(-90 241.9 73.1)">VDD</text>
<text x="244.5" y="73.1" transform="rotate(-90 244.5 73.1)">VDD</text>
<text x="247" y="73.1" transform="rotate(-90 247 73.1)">VDD</text>
<text x="249.6" y="73.1" transform="rotate(-90 249.6 73.1)">VDD</text>
<text x="252.1" y="74.3" transform="rotate(-90 252.1 74.3)">VDDA</text>
<text x="255.1" y="72">PA0</text>
<text x="255.1" y="74.5">PA1</text>
<text x="255.1" y="77.1">PA2</text>
<text x="36" y="79.8">R8</text>
<text x="36.1" y="82.1">10k</text>
<text x="70.4" y="83.6">R16</text>
<text x="78.7" y="78.5">Q6</text>
<text x="79" y="80.8">S8050</text>
<text x="108.7" y="81" transform="rotate(-90 108.7 81)">R19</text>
<text x="111" y="81" transform="rotate(-90 111 81)">10k</text>
<text x="124.4" y="82.3">Q7</text>
<text x="255.1" y="79.6">PA3</text>
<text x="255.1" y="82.2">PA4</text>
<text x="70.4" y="85.9">10k</text>
<text x="116.1" y="87.4">R23</text>
<text x="116.1" y="89.7">10k</text>
<text x="124.8" y="84.6">S8050</text>
<text x="220.4" y="85.3">GND</text>
<text x="255.1" y="84.7">PA5</text>
<text x="255.1" y="87.2">PA6</text>
<text x="255.1" y="89.8">PA7</text>
<text x="273.8" y="87.9">GND</text>
<text x="54.1" y="95.5">GND</text>
<text x="255.1" y="92.3">PA8</text>
<text x="255.1" y="94.9">PA9</text>
<text x="281.3" y="93.1">UART</text>
<text x="281.7" y="95.4">J10</text>
<text x="120.1" y="99.3">GND</text>
<text x="159.9" y="100.7">J12</text>
<text x="200.2" y="96.8" transform="rotate(-90 200.2 96.8)">C6</text>
<text x="202.5" y="96.6" transform="rotate(-90 202.5 96.6)">18pF</text>
<text x="254.2" y="97.4">PA10</text>
<text x="254.2" y="99.9">PA11</text>
<text x="38.8" y="103.9" transform="rotate(-90 38.8 103.9)">AO3401A</text>
<text x="41.1" y="104.1" transform="rotate(-90 41.1 104.1)">Q3</text>
<text x="78.4" y="107">J2</text>
<text x="100.4" y="103.2">+5V</text>
<text x="122.4" y="104.8">AO3401A</text>
<text x="124.6" y="104.8">Q11</text>
<text x="157.3" y="103">switch</text>
<text x="191.7" y="105.2" transform="rotate(-90 191.7 105.2)">GND</text>
<text x="200.2" y="104.4" transform="rotate(-90 200.2 104.4)">C7</text>
<text x="202.5" y="104.2" transform="rotate(-90 202.5 104.2)">18pF</text>
<text x="210.5" y="102.6">Y1</text>
<text x="210.7" y="104.9">Crystal</text>
<text x="229.1" y="105">PD0</text>
<text x="229.1" y="107.6">PD1</text>
<text x="254.2" y="102.5">PA12</text>
<text x="254.2" y="105">PA13</text>
<text x="254.2" y="107.6">PA14</text>
<text x="32.2" y="110.3">R3</text>
<text x="32.4" y="112.6">100k</text>
<text x="73" y="112.1">+3.3V</text>
<text x="78.4" y="109.3">J2_C</text>
<text x="116.1" y="110.3">R24</text>
<text x="116.2" y="112.6">100k</text>
<text x="166.8" y="109.5">GND</text>
<text x="229.1" y="110.1">PD2</text>
<text x="254.2" y="110.1">PA15</text>
<text x="41.1" y="117.9">R9</text>
<text x="76.7" y="119.1">R17</text>
<text x="125" y="117.9">R29</text>
<text x="173.7" y="119.7">J13</text>
<text x="186" y="115.9">+3.3V</text>
<text x="229.1" y="115.2">PC0</text>
<text x="229.1" y="117.7">PC1</text>
<text x="255.1" y="115.2">PB0</text>
<text x="255.1" y="117.7">PB1</text>
<text x="26.2" y="125.5" transform="rotate(-90 26.2 125.5)">R1</text>
<text x="28.5" y="125.4" transform="rotate(-90 28.5 125.4)">10k</text>
<text x="41.2" y="120.2">10k</text>
<text x="76.8" y="121.5">10k</text>
<text x="110" y="125.4" transform="rotate(-90 110 125.4)">R20</text>
<text x="112.3" y="125.4" transform="rotate(-90 112.3 125.4)">10k</text>
<text x="125" y="120.2">10k</text>
<text x="173.6" y="122">BATT+</text>
<text x="229.1" y="120.3">PC2</text>
<text x="229.1" y="122.8">PC3</text>
<text x="229.1" y="125.3">PC4</text>
<text x="255.1" y="120.3">PB2</text>
<text x="255.1" y="122.8">PB3</text>
<text x="255.1" y="125.3">PB4</text>
<text x="33.5" y="131.8">R4</text>
<text x="41.8" y="126.8">Q1</text>
<text x="42.2" y="129.1">S8050</text>
<text x="61.7" y="130.5" transform="rotate(-90 61.7 130.5)">R12</text>
<text x="64.1" y="130.5" transform="rotate(-90 64.1 130.5)">10k</text>
<text x="77.4" y="131.8">Q5</text>
<text x="117.3" y="131.8">R25</text>
<text x="125.7" y="126.8">Q8</text>
<text x="126" y="129.1">S8050</text>
<text x="162.6" y="129">R45</text>
<text x="162.9" y="126.7">10k</text>
<text x="182.9" y="129">R47</text>
<text x="183.2" y="126.7">10k</text>
<text x="229.1" y="127.9">PC5</text>
<text x="229.1" y="130.4">PC6</text>
<text x="255.1" y="127.9">PB5</text>
<text x="255.1" y="130.4">PB6</text>
<text x="33.6" y="134.2">10k</text>
<text x="69.1" y="136.9">R15</text>
<text x="77.8" y="134.2">S8050</text>
<text x="117.4" y="134.2">10k</text>
<text x="148.1" y="136.8">18pF</text>
<text x="162" y="136.9">D2</text>
<text x="162.9" y="134.3">10k</text>
<text x="191.5" y="135.7">R48</text>
<text x="191.7" y="138">R_Variable</text>
<text x="229.1" y="133">PC7</text>
<text x="229.1" y="135.5">PC8</text>
<text x="255.1" y="133">PB7</text>
<text x="255.1" y="135.5">PB8</text>
<text x="69.1" y="139.2">10k</text>
<text x="150.2" y="139.1">C8</text>
<text x="162.4" y="139.2">D_Schottky_Small</text>
<text x="229.1" y="140.6">PC10</text>
<text x="229.1" y="143.1">PC11</text>
<text x="229.1" y="138">PC9</text>
<text x="254.2" y="140.6">PB10</text>
<text x="254.2" y="143.1">PB11</text>
<text x="255.1" y="138">PB9</text>
<text x="55.3" y="147.6">GND</text>
<text x="121.4" y="147.6">GND</text>
<text x="146.1" y="147.7">+5V</text>
<text x="176" y="148.8">GND</text>
<text x="229.1" y="145.7">PC12</text>
<text x="229.1" y="148.2">PC13</text>
<text x="254.2" y="145.7">PB12</text>
<text x="254.2" y="148.2">PB13</text>
<text x="37.4" y="154">+3.3V</text>
<text x="62.8" y="154">+3.3V</text>
<text x="229.1" y="150.7">PC14</text>
<text x="229.1" y="153.3">PC15</text>
<text x="239.4" y="154.7" transform="rotate(-90 239.4 154.7)">VSS</text>
<text x="241.9" y="154.7" transform="rotate(-90 241.9 154.7)">VSS</text>
<text x="244.5" y="154.7" transform="rotate(-90 244.5 154.7)">VSS</text>
<text x="247" y="154.7" transform="rotate(-90 247 154.7)">VSS</text>
<text x="249.6" y="154.7" transform="rotate(-90 249.6 154.7)">VSSA</text>
<text x="254.2" y="150.7">PB14</text>
<text x="254.2" y="153.3">PB15</text>
<text x="144.5" y="159.8">D1</text>
<text x="153.9" y="160.2">BZ1</text>
<text x="242.7" y="160.7">U3</text>
<text x="41.1" y="162.3">R10</text>
<text x="41.9" y="164.6">10k</text>
<text x="66.5" y="162.3">R14</text>
<text x="66.6" y="164.6">10k</text>
<text x="96" y="164.8" transform="rotate(-90 96 164.8)">R21</text>
<text x="98.3" y="164.8" transform="rotate(-90 98.3 164.8)">10k</text>
<text x="111.8" y="166.1">Q10</text>
<text x="144.8" y="162.1">1N4148WT Buzzer</text>
<text x="148.1" y="162.6">2</text>
<text x="236.7" y="163">STM32F103RCTx</text>
<text x="252.2" y="164.1">GND</text>
<text x="22.8" y="171.2">SW1</text>
<text x="23.2" y="173.5">RST</text>
<text x="41.9" y="171.2">C1</text>
<text x="42.1" y="173.5">0.1uF</text>
<text x="67.1" y="173.5">START</text>
<text x="67.4" y="171.2">SW2</text>
<text x="103.4" y="171.2">R27</text>
<text x="103.4" y="173.5">10k</text>
<text x="112.1" y="168.4">S8050</text>
<text x="142.3" y="170.9">R38</text>
<text x="142.5" y="168.6">10k</text>
<text x="134.1" y="176.2" transform="rotate(-90 134.1 176.2)">R35</text>
<text x="136.4" y="176.2" transform="rotate(-90 136.4 176.2)">10k</text>
<text x="149.9" y="177.6">Q12</text>
<text x="150.2" y="179.9">S8050</text>
<text x="37.5" y="185.7">GND</text>
<text x="141.5" y="182.6">R36</text>
<text x="141.5" y="185">10k</text>
<text x="62.9" y="186.9">GND</text>
<text x="107.4" y="186.9">GND</text>
<text x="145.5" y="194.6">GND</text>
</g>
<g font-size="1.8">
<text x="176.5" y="16.5">LED1</text>
<text x="182.9" y="16.5">LED2</text>
<text x="189.2" y="16.5">LED3</text>
<text x="19" y="20.3">+20V</text>
<text x="106.7" y="22.9">+20V</text>
<text x="120.6" y="26.7">B4</text>
<text x="128.3" y="26.7">B3</text>
<text x="135.9" y="26.7">B2</text>
<text x="143.5" y="26.7">B1</text>
<text x="224.8" y="29.2">SWD</text>
<text x="20.3" y="30.5">+10V</text>
<text x="224.8" y="31.7">SCLK</text>
<text x="260.3" y="35.6">LCD_D7</text>
<text x="260.3" y="30.5">LCD_RS</text>
<text x="260.3" y="33">LCD_D6</text>
<text x="260.3" y="38.1">LCD_RES</text>
<text x="260.3" y="40.6">LCD_CS</text>
<text x="21.6" y="54.6">+10V</text>
<text x="71.1" y="54.6">J1</text>
<text x="88.9" y="71.1">J1_T</text>
<text x="219.7" y="71.1">NRST</text>
<text x="268" y="71.1">J1_EN</text>
<text x="19" y="74.9">J1_EN</text>
<text x="175.3" y="77.5">SCK 1</text>
<text x="177.8" y="73.7">SDA</text>
<text x="268" y="73.7">J2_EN</text>
<text x="269.2" y="76.2">J2_T</text>
<text x="99.1" y="82.5">OTA_EN</text>
<text x="269.2" y="78.7">J1_T</text>
<text x="270.5" y="83.8">SCK</text>
<text x="270.5" y="81.3">SDA</text>
<text x="265.4" y="86.4">NTC_ADC</text>
<text x="265.4" y="88.9">BAT_ADC</text>
<text x="175.3" y="99.1">ST2</text>
<text x="175.3" y="96.5">ST1</text>
<text x="175.3" y="101.6">ST3</text>
<text x="19" y="106.7">+10V</text>
<text x="63.5" y="106.7">J2</text>
<text x="134.6" y="106.7">B1</text>
<text x="264.4" y="106.7">SCLK</text>
<text x="265.1" y="104.1">SWD</text>
<text x="212.1" y="109.2">ST3</text>
<text x="213.9" y="114.3">Buzzer</text>
<text x="215.2" y="119.4">LED2</text>
<text x="215.2" y="116.8">LED1</text>
<text x="85.1" y="124.5">J2_T</text>
<text x="215.2" y="121.9">LED3</text>
<text x="264.7" y="121.9">LCD_RS</text>
<text x="264.9" y="124.5">LCD_D6</text>
<text x="17.8" y="127">J2_EN</text>
<text x="100.3" y="127">OVA_EN</text>
<text x="172.7" y="130.8">BAT_ADC</text>
<text x="193" y="130.8">NTC_ADC</text>
<text x="263.5" y="129.5">LCD_RES</text>
<text x="264.9" y="127">LCD_D7</text>
<text x="264.7" y="132.1">LCD_CS</text>
<text x="212.6" y="142.2">ST1</text>
<text x="212.1" y="144.8">ST2</text>
<text x="265.4" y="149.9">OVA_EN</text>
<text x="265.4" y="147.3">UVA_EN</text>
<text x="265.4" y="144.8">OTA_EN</text>
<text x="115.6" y="157.5">B1</text>
<text x="48.3" y="166.4">NRST</text>
<text x="76.2" y="166.4">START</text>
<text x="86.4" y="166.4">UVA_EN</text>
<text x="124.5" y="177.8">Buzzer</text>
</g>
</svg>
